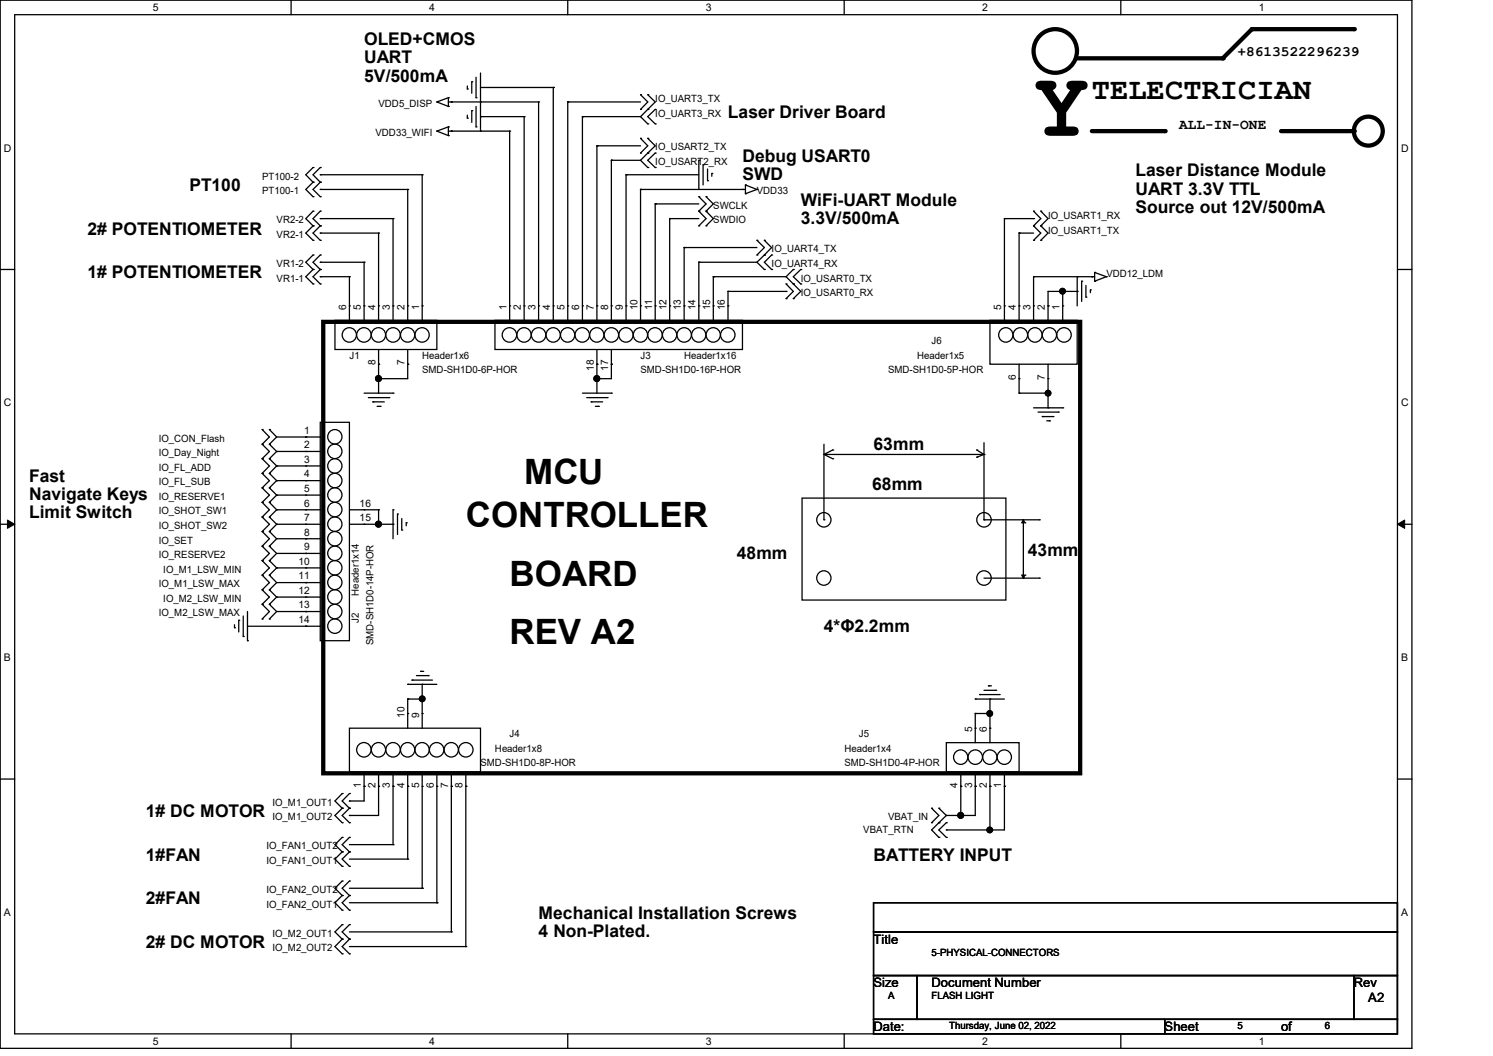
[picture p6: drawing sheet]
<svg xmlns="http://www.w3.org/2000/svg" width="297mm" height="210mm" viewBox="0 0 297 210" stroke-linecap="round" stroke-linejoin="round" font-family="sans-serif">
<path d="M0 0h280.9v208.5h-280.9zM2.9 2.9h275.1v202.7h-275.1z" fill="none" stroke="#000" stroke-width=".25"/>
<g fill="#fff">
<path d="M30.4 .3h1.1v2.4h-1.1z"/>
<path d="M30.4 205.9h1.1v2.3h-1.1z"/>
</g>
<path d="M57.9 0v2.9M57.9 205.6v2.9" fill="none" stroke="#000" stroke-width=".25"/>
<g fill="#fff">
<path d="M85.4 .3h1.1v2.4h-1.1z"/>
<path d="M85.4 205.9h1.1v2.3h-1.1z"/>
</g>
<path d="M112.9 0v2.9M112.9 205.6v2.9" fill="none" stroke="#000" stroke-width=".25"/>
<g fill="#fff">
<path d="M140.4 .3h1.2v2.4h-1.2z"/>
<path d="M140.4 205.9h1.2v2.3h-1.2z"/>
</g>
<path d="M167.9 0v2.9M167.9 205.6v2.9" fill="none" stroke="#000" stroke-width=".25"/>
<g fill="#fff">
<path d="M195.4 .3h1.2v2.4h-1.2z"/>
<path d="M195.4 205.9h1.2v2.3h-1.2z"/>
</g>
<path d="M223 0v2.9M223 205.6v2.9" fill="none" stroke="#000" stroke-width=".25"/>
<g fill="#fff">
<path d="M250.4 .3h1.2v2.4h-1.2z"/>
<path d="M250.4 205.9h1.2v2.3h-1.2z"/>
<path d="M.8 28.2h1.4v2.4h-1.4z"/>
<path d="M278.7 28.2h1.5v2.4h-1.5z"/>
<path d="M.8 78.9h1.4v2.3h-1.4z"/>
<path d="M278.7 78.9h1.5v2.3h-1.5z"/>
</g>
<path d="M0 53.6h2.9M278 53.6h2.9" fill="none" stroke="#000" stroke-width=".25"/>
<g fill="#fff">
<path d="M.8 129.6h1.3v2.3h-1.3z"/>
<path d="M278.7 129.6h1.4v2.3h-1.4z"/>
</g>
<path d="M0 104.3h2.9M278 104.3h2.9" fill="none" stroke="#000" stroke-width=".25"/>
<path d="M1.5 103.4l1.4 .9-1.4 .8zM278 104.3l1.4-.9v1.7z" fill="#000" stroke="#000" stroke-width=".2"/>
<g fill="#fff">
<path d="M.8 180.3h1.3v2.3h-1.3z"/>
<path d="M278.7 180.3h1.4v2.3h-1.4z"/>
</g>
<g fill="none" stroke="#000" stroke-width=".25">
<path d="M89.2 19.4h.1M89.2 19.4v1.8M89.2 19.4l-2.3 .9M93 17.7h.1M93 17.1v.6M93.9 16.3h.1M93.9 16.3v2.2M94.7 19.4h.1M94.7 15.4v4M95.6 14.5v11.6M95.6 17.4h14.5M110.1 17.4h.1"/>
<path d="M110.1 17.4v46.3M127.4 18.8h.1M127.4 18.8l1.5 1.5-1.5 1.5M128.9 18.8h.1M128.9 18.8l1.4 1.5-2.9 2.9M62.3 36.2h.1M62.3 39.1h.1M62.3 33.3h.1M62.3 36.2l-1.5 1.5 1.5 1.4M62.3 33.3l-1.5 1.5 1.5 1.4M63.7 36.2h.1M63.7 39.1h.1"/>
<path d="M63.7 33.3h.1M63.7 37.7h.1M63.7 34.8h.1M63.7 37.7h17.4M63.7 36.2l-1.4 1.5 1.4 1.4M63.7 33.3l-1.4 1.5 1.4 1.4M63.7 34.8h20.3M81.1 37.7h.1M81.1 37.7v26M84 34.8h.1M84 34.8v28.9M86.9 20.3h.1"/>
<path d="M86.9 26.1h.1M86.9 20.3l2.3 .9M86.9 26.1l2.3 .9M89.2 21.2h.1M89.2 27h.1M89.2 25.2h.1M89.2 25.2v1.8M89.2 20.3h17.9M89.2 26.1h12.2M89.2 25.2l-2.3 .9M89.8 20.3h.1M89.8 26.1h.1"/>
<path d="M93 23.5h.1M93 22.9v.6M93.9 22h.1M93.9 22v2.3M94.7 25.2h.1M94.7 21.2v4M95.6 26.1h.1M95.6 20.3h.1M95.6 23.2h.1M95.6 23.2h8.7M101.4 26.1h.1M101.4 26.1v37.6"/>
<path d="M104.3 23.2h.1M104.3 23.2v40.5M107.1 20.3h.1M107.1 20.3v43.4M112.9 20.3h.1M112.9 20.3h14.5M112.9 20.3v43.4M115.9 23.2h.1M115.9 23.2v40.5M115.9 23.2h11.5M118.7 29h.1M118.7 29v34.7"/>
<path d="M118.7 29h8.7M121.6 31.9h.1M121.6 31.9v31.8M121.6 31.9h5.8M124.5 34.8h.1M124.5 34.8v28.9M124.5 34.8h14.5M127.4 21.8h.1M127.4 30.4h.1M127.4 27.5h.1M127.4 37.7h.1M127.4 37.7h20.9"/>
<path d="M127.4 23.2l1.5 1.4M127.4 27.5l1.5 1.5-1.5 1.4M127.4 31.9l1.5 1.4M127.4 37.7v26M128.9 21.8h.1M128.9 24.6h.1M128.9 30.4h.1M128.9 27.5h.1M128.9 33.3h.1M128.9 27.5l1.4 1.5-1.4 1.4M128.9 30.4l-1.5 1.5M130.3 24.6h.1"/>
<path d="M130.3 21.8h.1M130.3 33.3h.1M130.3 30.4h.1M130.3 21.8l-1.4 1.4 1.4 1.4M130.3 30.4l-1.4 1.5 1.4 1.4M139 31.9h.1M139 39.1h.1M139 31.9v5.8M139 39.1l1.5 1.5-1.5 1.4M139.9 32.8h.1M139.9 32.8v4M140.5 39.1h.1"/>
<path d="M140.5 39.1l1.4 1.5-1.4 1.4M140.8 35.9h.1M140.8 33.6v2.3M141.6 34.5h.1M141.6 34.5v.6M147.7 37.7h.1M148.3 36.8h.1M148.3 38.5h.1M148.3 36.8v1.7M148.3 36.8l2.3 .9M150.6 37.7h.1M150.6 37.7l-2.3 .8"/>
<path d="M62.3 53.6h.1M62.3 56.5h.1M62.3 50.7h.1M62.3 44.9h.1M62.3 47.8h.1M62.3 42h.1M62.3 53.6l-1.5 1.4 1.5 1.5M62.3 50.7l-1.5 1.5 1.5 1.4M62.3 44.9l-1.5 1.5 1.5 1.4M62.3 42l-1.5 1.5 1.5 1.4M63.7 53.6h.1M63.7 56.5h.1"/>
<path d="M63.7 50.7h.1M63.7 44.9h.1M63.7 47.8h.1M63.7 42h.1M63.7 55h.1M63.7 52.2h.1M63.7 46.4h.1M63.7 43.5h.1M63.7 55h5.8M63.7 53.6l-1.4 1.4 1.4 1.5M63.7 50.7l-1.4 1.5 1.4 1.4M63.7 44.9l-1.4 1.5 1.4 1.4"/>
<path d="M63.7 42l-1.4 1.5 1.4 1.4M63.7 52.2h8.7M63.7 46.4h11.6M63.7 43.5h14.5M69.5 55h.1M69.5 55v8.7M72.4 52.2h.1M72.4 52.2v11.5M75.3 46.4h.1M75.3 46.4v17.3M78.2 43.5h.1M78.2 43.5v20.2"/>
<path d="M130.3 40.6h.1M130.3 40.6v23.1M130.3 40.6h8.7M133.2 43.5h.1M133.2 43.5v20.2M133.2 43.5h5.8M136.1 49.2h.1M136.1 49.2v14.5M136.1 49.2h14.5M139 44.9h.1M139 42h.1M139 52.2h.1"/>
<path d="M139 52.2v11.5M139 42l1.5 1.5-1.5 1.4M139 52.2h11.6M140.5 44.9h.1M140.5 42h.1M140.5 42l1.4 1.5-1.4 1.4M141.9 55h.1M141.9 55h14.5M141.9 55v8.7M144.8 58h.1M144.8 58v5.7M144.8 58h11.6"/>
<path d="M150.6 50.7h.1M150.6 47.8h.1M150.6 52.2l1.5 1.4M150.6 47.8l1.5 1.4-1.5 1.5M152.1 50.7h.1M152.1 53.6h.1M152.1 47.8h.1M152.1 50.7l-1.5 1.5M152.1 47.8l1.4 1.4-1.4 1.5M153.5 53.6h.1M153.5 50.7h.1M153.5 50.7l-1.4 1.5 1.4 1.4"/>
<path d="M156.4 59.4h.1M156.4 56.5h.1M156.4 58h.1M156.4 55l2.9 3-1.5 1.4M156.4 56.5l1.4 1.5-1.4 1.4M157.8 53.6h.1M157.8 56.5h.1M157.8 59.4h.1M157.8 53.6l-1.4 1.4M159.3 56.5h.1M159.3 53.6h.1M159.3 53.6l-1.5 1.4 1.5 1.5"/>
<path d="M199.8 43.5h.1M199.8 43.5v20.2M199.8 43.5h5.8M202.7 46.4h.1M202.7 46.4v17.3M202.7 46.4h2.9M205.6 44.9h.1M205.6 42h.1M205.6 47.8h.1M205.6 43.5h.1M205.6 55h.1M205.6 55h12.2"/>
<path d="M205.6 42l1.5 1.5-1.5 1.4M205.6 44.9l1.5 1.5-1.5 1.4M205.6 55v8.7M207.1 44.9h.1M207.1 42h.1M207.1 47.8h.1M207.1 42l1.4 1.5-1.4 1.4M207.1 44.9l1.4 1.5-1.4 1.4M211.4 58h.1M211.4 58v5.7M214.3 55h.1M214.3 58h.1"/>
<path d="M214.3 55v5.8M214.3 58h-5.8v5.7M215.2 55.9h.1M215.2 55.9v4M216 59.1h.1M216 56.8v2.3M216.9 57.7h.1M216.9 57.7v.5M217.2 55h.1M217.8 54.2h.1M217.8 55.9h.1M217.8 54.2v1.7"/>
<path d="M217.8 54.2l2.3 .8M220.1 55h.1M220.1 55l-2.3 .9M66.6 63.7h20.3v5.8h-20.3zM69.5 60.8h.1M72.4 60.8h.1M72.4 78.2h5.8M73.3 79.1h4M74.2 79.9h.1M74.2 79.9h2.3M75.3 60.8h.1M75.3 72.4h.1"/>
<path d="M75.3 75.3h.1M75.3 69.5v8.7M77.3 79.1h.1M78.2 78.2h.1M78.2 60.8h.1M81.1 60.8h.1M81.1 72.4h.1M81.1 69.5v5.8h-5.8M84 60.8h.1M98.5 63.7h49.2v5.8h-49.2zM101.4 60.8h.1M104.3 60.8h.1"/>
<path d="M107.1 60.8h.1M110.1 60.8h.1M112.9 60.8h.1M115.9 60.8h.1M115.9 78.2h5.7M116.7 79.1h4.1M117.6 79.9h.1M117.6 79.9h2.3M118.7 60.8h.1M118.7 72.4h.1M118.7 75.3h.1M118.7 69.5v8.7"/>
<path d="M120.8 79.1h.1M121.6 78.2h.1M121.6 60.8h.1M121.6 72.4h.1M121.6 69.5v5.8h-2.9M124.5 60.8h.1M127.4 60.8h.1M130.3 60.8h.1M133.2 60.8h.1M136.1 60.8h.1M139 60.8h.1M141.9 60.8h.1"/>
<path d="M144.8 60.8h.1M196.9 63.7h17.4v8.7h-17.4zM199.8 60.8h.1M202.7 60.8h.1M202.7 75.3h.1M202.7 78.2h.1M202.7 78.2h5.8M202.7 72.4v5.8M205.6 60.8h.1M208.5 60.8h.1M208.5 75.3h.1M208.5 78.2h.1"/>
<path d="M208.5 72.4v8.7M211.4 60.8h.1M52.2 88.3h.1M52.2 91.2h.1M52.2 85.4h.1M52.2 94.1h.1M52.2 99.9h.1M52.2 97h.1M52.2 88.3l1.4 1.5-1.4 1.4M52.2 85.4l1.4 1.5-1.4 1.4M52.2 91.2l1.4 1.5-1.4 1.4M52.2 99.9l1.4 1.5-1.4 1.4"/>
<path d="M52.2 94.1l1.4 1.5-1.4 1.4M52.2 97l1.4 1.5-1.4 1.4M53.6 91.2h.1M53.6 88.3h.1M53.6 85.4h.1M53.6 94.1h.1M53.6 99.9h.1M53.6 97h.1M53.6 88.3l1.4 1.5M53.6 85.4l1.4 1.5M53.6 91.2l1.4 1.5M53.6 99.9l1.4 1.5"/>
<path d="M53.6 94.1l1.4 1.5M53.6 97l1.4 1.5M55 98.5h.1M55 95.6h.1M55 89.8h.1M55 92.7h.1M55 89.8l-1.4 1.4M55 86.9l-1.4 1.4M55 92.7l-1.4 1.4M55 95.6l-1.4 1.4M55 98.5l-1.4 1.4M55 86.9h8.7"/>
<path d="M55 89.8h8.7M55 92.7h8.7M55 95.6h8.7M55 98.5h8.7M60.8 86.9h.1M60.8 89.8h.1M60.8 92.7h.1M60.8 95.6h.1M60.8 98.5h.1M63.7 84h5.8v43.4h-5.8zM75 80.8h.6M75.6 80.8h.1"/>
<path d="M118.4 80.8h.6M119 80.8h.1M159.6 99.1h40.5v20.2h-40.5zM163.9 88.3v15.1M163.9 90.4h31.8M163.9 90.4l1.8 .8M165.7 89.5h.1M165.7 91.2h.1M165.7 89.5l-1.8 .9M194.3 89.5h.1M194.3 90.9h.1M194.3 89.5l1.4 .9"/>
<path d="M195.7 90.4h.1M195.7 88.1v15.3M195.7 90.4l-1.4 .5M205.6 81.1h5.8M206.5 82h4M207.3 82.8h.1M207.3 82.8h2.4M208.2 83.7h.6M208.5 81.1h.1M208.8 83.7h.1M210.5 82h.1M211.4 81.1h.1"/>
<path d="M52.2 102.8h.1M52.2 105.7h.1M52.2 108.6h.1M52.2 111.5h.1M52.2 114.4h.1M52.2 117.3h.1M52.2 102.8l1.4 1.5-1.4 1.4M52.2 105.7l1.4 1.4-1.4 1.5M52.2 108.6l1.4 1.5-1.4 1.4M52.2 111.5l1.4 1.4-1.4 1.5M52.2 114.4l1.4 1.5-1.4 1.4M52.2 117.3l1.4 1.4-1.4 1.5"/>
<path d="M53.6 102.8h.1M53.6 105.7h.1M53.6 108.6h.1M53.6 111.5h.1M53.6 114.4h.1M53.6 117.3h.1M53.6 102.8l1.4 1.5M53.6 105.7l1.4 1.4M53.6 108.6l1.4 1.5M53.6 111.5l1.4 1.4M53.6 114.4l1.4 1.5M53.6 117.3l1.4 1.4"/>
<path d="M55 104.3h.1M55 101.4h.1M55 118.7h.1M55 112.9h.1M55 104.3l-1.4 1.4M55 101.4l-1.4 1.4M55 107.1l-1.4 1.5M55 110.1l-1.4 1.4M55 112.9l-1.4 1.5M55 115.9l-1.4 1.4M55 118.7l-1.4 1.5M55 101.4h8.7"/>
<path d="M55 104.3h8.7M55 107.1h8.7M55 110.1h8.7M55 112.9h8.7M55 115.9h8.7M55 118.7h8.7M60.8 101.4h.1M60.8 104.3h.1M60.8 107.1h.1M60.8 110.1h.1M60.8 112.9h.1M60.8 115.9h.1"/>
<path d="M60.8 118.7h.1M69.5 101.4h5.8M69.5 104.3h8.7M72.4 101.4h.1M72.4 104.3h.1M75.3 104.3h.1M75.3 101.4h.1M75.3 101.4v2.9M78.2 101.4h.1M78.2 104.3h.1M78.2 101.4v5.7M79.1 102.2h.1"/>
<path d="M79.1 102.2v4.1M79.9 105.4h.1M79.9 103.1v2.3M80.8 104h.1M80.8 104v.6M163.9 103.4h.1M195.7 103.4h.1M195.7 103.4h11.1M195.7 115h11.1M203.3 104h.1M203.3 114.4h.1M203.3 114.4l.3 .6"/>
<path d="M203.6 115h.1M203.6 103.4v11.6M203.6 103.4l-.3 .6M203.6 103.4l.3 .6M203.9 104h.1M203.9 114.4h.1M203.9 114.4l-.3 .6M206.8 103.4h.1M206.8 115h.1M46.7 124.8h.1M46.7 124.2v.6M47.5 123.4h.1"/>
<path d="M47.5 123.4v2.3M48.4 126.6h.1M48.4 122.5v4.1M49.2 127.4h.1M49.2 121.6v5.8M49.2 124.5h14.5M52.2 120.2h.1M52.2 123.1h.1M52.2 120.2l1.4 1.4-1.4 1.5M53.6 120.2h.1M53.6 123.1h.1M53.6 120.2l1.4 1.4"/>
<path d="M55 121.6l-1.4 1.5M55 121.6h8.7M60.8 121.6h.1M60.8 124.5h.1M81.1 136.1h.1M81.1 139h.1M81.1 139h2.9M81.1 136.1h5.8M81.1 139v5.8M82 135.3h.1M82 135.3h4M82.8 134.4h2.4"/>
<path d="M83.7 133.5h.1M83.7 133.5h.6M84 136.1h.1M84 139h.1M84 136.1v8.7M85.2 134.4h.1M194 139h.1M194 139h5.8M194.9 138.1h.1M194.9 138.1h4.1M195.7 137.3h2.4M196.6 136.4h.1"/>
<path d="M196.6 136.4h.6M196.9 139h.1M196.9 139v8.7M198.1 137.3h.1M0 154.9h2.9M68.1 157.8h.1M68.1 157.8l-1.5 1.5 1.5 1.4M69.5 144.8h26.1v8.7h-26.1zM69.5 157.8h.1M69.5 159.3h.1M69.5 157.8l-1.4 1.5 1.4 1.4M72.4 156.4h.1"/>
<path d="M72.4 153.5v5.8h-2.9M75.3 156.4h.1M75.3 153.5v8.7h-5.8M78.2 156.4h.1M78.2 153.5v14.5M81.1 156.4h.1M81.1 141.9h.1M81.1 153.5v17.4M84 156.4h.1M84 141.9h.1M84 153.5v23.2M86.9 156.4h.1"/>
<path d="M86.9 153.5v26M89.8 156.4h.1M89.8 153.5v31.8M92.7 156.4h.1M92.7 153.5v34.8M188.3 147.7h14.4v5.8h-14.4zM191.1 156.4h.1M191.1 153.5v8.7M194 156.4h.1M194 144.8h.1M194 141.9h.1M194 141.9v5.8"/>
<path d="M194 153.5v8.7h-5.7M194 141.9h2.9M196.9 156.4h.1M196.9 144.8h.1M196.9 141.9h.1M196.9 153.5v11.6M199.8 156.4h.1M199.8 153.5v11.6h-11.5M278 154.9h2.9M68.1 160.7h.1M68.1 163.6h.1M68.1 166.5h.1"/>
<path d="M68.1 169.4h.1M68.1 172.3h.1M68.1 175.2h.1M68.1 178.1h.1M68.1 160.7l-1.5 1.5 1.5 1.4M68.1 166.5l-1.5 1.5 1.5 1.4M68.1 169.4l-1.5 1.5 1.5 1.4M68.1 175.2l-1.5 1.5 1.5 1.4M68.1 178.1l-1.5 1.4 1.5 1.5M69.5 160.7h.1M69.5 163.6h.1M69.5 166.5h.1"/>
<path d="M69.5 169.4h.1M69.5 172.3h.1M69.5 175.2h.1M69.5 178.1h.1M69.5 162.2h.1M69.5 160.7l-1.4 1.5 1.4 1.4M69.5 166.5l-1.4 1.5 1.4 1.4M69.5 169.4l-1.4 1.5 1.4 1.4M69.5 175.2l-1.4 1.5 1.4 1.4M69.5 178.1l-1.4 1.4 1.4 1.5M69.5 168h8.7M69.5 170.9h11.6"/>
<path d="M69.5 176.7h14.5M69.5 179.5h17.4M78.2 168h.1M81.1 170.9h.1M84 176.7h.1M86.9 179.5h.1M173.8 179.5h104.2v5.8h-104.2zM185.3 160.7h.1M185.3 163.6h.1M185.3 160.7l1.5 1.5-1.5 1.4M186.8 163.6h.1M186.8 166.5h.1"/>
<path d="M186.8 160.7h.1M186.8 163.6l-1.5 1.5 1.5 1.4M186.8 160.7l1.5 1.5M188.3 163.6h.1M188.3 166.5h.1M188.3 165.1h.1M188.3 162.2h.1M188.3 163.6l-1.5 1.5 1.5 1.4M188.3 162.2l-1.5 1.4M191.1 162.2h.1M196.9 165.1h.1M68.1 186.8h.1"/>
<path d="M68.1 189.7h.1M68.1 183.9h.1M68.1 181h.1M68.1 186.8l-1.5 1.5 1.5 1.4M68.1 183.9l-1.5 1.4 1.5 1.5M69.5 186.8h.1M69.5 189.7h.1M69.5 183.9h.1M69.5 181h.1M69.5 183.9l-1.4 1.4 1.4 1.5M69.5 186.8l-1.4 1.5 1.4 1.4M69.5 185.3h20.3"/>
<path d="M69.5 188.3h23.2M89.8 185.3h.1M92.7 188.3h.1M173.8 185.3h104.2v8.7h-104.2zM173.8 194h8.7v8.7h-8.7zM182.5 194h86.8v8.7h-86.8zM269.3 194h8.7v8.7h-8.7zM173.8 202.7h57.9v2.9h-57.9zM231.7 202.7h46.3v2.9h-46.3z"/>
<circle cx="69.5" cy="66.6" r="1.43"/>
<circle cx="72.4" cy="66.6" r="1.44"/>
<circle cx="75.3" cy="66.6" r="1.43"/>
<circle cx="78.2" cy="66.6" r="1.44"/>
<circle cx="81.1" cy="66.6" r="1.43"/>
<circle cx="84" cy="66.6" r="1.43"/>
<circle cx="101.3" cy="66.6" r="1.44"/>
<circle cx="104.2" cy="66.6" r="1.43"/>
<circle cx="107.1" cy="66.6" r="1.44"/>
<circle cx="110" cy="66.6" r="1.43"/>
<circle cx="112.9" cy="66.6" r="1.43"/>
<circle cx="115.8" cy="66.6" r="1.44"/>
<circle cx="118.7" cy="66.6" r="1.43"/>
<circle cx="121.6" cy="66.6" r="1.44"/>
<circle cx="124.5" cy="66.6" r="1.43"/>
<circle cx="127.4" cy="66.6" r="1.43"/>
<circle cx="130.3" cy="66.6" r="1.44"/>
<circle cx="133.2" cy="66.6" r="1.43"/>
<circle cx="136.1" cy="66.6" r="1.44"/>
<circle cx="139" cy="66.6" r="1.43"/>
<circle cx="141.9" cy="66.6" r="1.43"/>
<circle cx="144.8" cy="66.6" r="1.44"/>
<circle cx="200.1" cy="66.6" r="1.43"/>
<circle cx="203" cy="66.6" r="1.44"/>
<circle cx="205.9" cy="66.6" r="1.43"/>
<circle cx="208.8" cy="66.6" r="1.43"/>
<circle cx="211.7" cy="66.6" r="1.44"/>
<circle cx="66.6" cy="98.4" r="1.43"/>
<circle cx="66.6" cy="86.9" r="1.43"/>
<circle cx="66.6" cy="92.7" r="1.43"/>
<circle cx="66.6" cy="89.8" r="1.43"/>
<circle cx="66.6" cy="95.6" r="1.43"/>
<circle cx="66.6" cy="107.1" r="1.43"/>
<circle cx="66.6" cy="115.8" r="1.43"/>
<circle cx="66.6" cy="118.7" r="1.43"/>
<circle cx="66.6" cy="110" r="1.43"/>
<circle cx="66.6" cy="101.3" r="1.43"/>
<circle cx="66.6" cy="112.9" r="1.43"/>
<circle cx="66.6" cy="104.2" r="1.43"/>
<circle cx="163.9" cy="115" r="1.43"/>
<circle cx="163.9" cy="103.4" r="1.43"/>
<circle cx="195.7" cy="115" r="1.44"/>
<circle cx="195.7" cy="103.4" r="1.44"/>
<circle cx="66.6" cy="121.6" r="1.43"/>
<circle cx="66.6" cy="124.5" r="1.43"/>
<circle cx="72.4" cy="149.1" r="1.44"/>
<circle cx="75.3" cy="149.1" r="1.43"/>
<circle cx="78.2" cy="149.1" r="1.44"/>
<circle cx="81.1" cy="149.1" r="1.43"/>
<circle cx="84" cy="149.1" r="1.43"/>
<circle cx="86.9" cy="149.1" r="1.44"/>
<circle cx="89.8" cy="149.1" r="1.43"/>
<circle cx="92.7" cy="149.1" r="1.44"/>
<circle cx="191.1" cy="150.6" r="1.43"/>
<circle cx="194" cy="150.6" r="1.44"/>
<circle cx="196.9" cy="150.6" r="1.43"/>
<circle cx="199.8" cy="150.6" r="1.43"/>
</g>
<g fill="none" stroke="#000" stroke-width=".85">
<path d="M269.3 5.8h-20.3l-5.8 5.8h-28.9M217.2 26.1h14.5M254.8 26.1h14.5M64.3 64h150.6v89.8h-150.6z"/>
<circle cx="209.9" cy="10.1" r="4.3"/>
<circle cx="272.2" cy="26.1" r="2.88"/>
</g>
<g fill="#000">
<circle cx="243.2" cy="11.6" r=".42"/>
<circle cx="249" cy="5.8" r=".42"/>
<circle cx="269.3" cy="5.8" r=".42"/>
<circle cx="231.7" cy="26.1" r=".42"/>
<circle cx="269.3" cy="26.1" r=".42"/>
</g>
<g fill="#000" stroke="#000" stroke-width=".25">
<circle cx="211.4" cy="57.9" r=".55"/>
<circle cx="75.3" cy="75.3" r=".57"/>
<circle cx="118.7" cy="75.3" r=".57"/>
<circle cx="208.5" cy="78.2" r=".55"/>
<circle cx="75.3" cy="104.2" r=".57"/>
<circle cx="84" cy="139" r=".55"/>
<circle cx="196.9" cy="141.9" r=".55"/>
<circle cx="191.1" cy="162.2" r=".57"/>
<circle cx="196.9" cy="165.1" r=".55"/>
</g>
<text font-size="18.5" x="205.6" y="27">Y</text>
<g font-size="6.9">
<text x="104.3" y="96.2">MCU</text>
<text x="92.7" y="104.9">CONTROLLER</text>
<text x="101.4" y="116.5">BOARD</text>
<text x="101.4" y="128.1">REV A2</text>
</g>
<text font-size="6.1" x="217.2" y="19.6">TELECTRICIAN</text>
<g font-size="3.5">
<text x="72.4" y="9">OLED+CMOS</text>
<text x="72.4" y="12.6">UART</text>
<text x="72.4" y="16.2">5V/500mA</text>
<text x="144.8" y="23.5">Laser Driver Board</text>
<text x="147.7" y="32.2">Debug USART0</text>
<text x="147.7" y="35.8">SWD</text>
<text x="225.9" y="35.1">Laser Distance Module</text>
<text x="37.7" y="38">PT100</text>
<text x="159.3" y="40.9">WiFi-UART Module</text>
<text x="225.9" y="38.7">UART 3.3V TTL</text>
<text x="17.4" y="46.7">2# POTENTIOMETER</text>
<text x="159.3" y="44.5">3.3V/500mA</text>
<text x="225.9" y="42.3">Source out 12V/500mA</text>
<text x="17.4" y="55.4">1# POTENTIOMETER</text>
<text x="173.8" y="89.5">63mm</text>
<text x="5.8" y="95.9">Fast</text>
<text x="5.8" y="99.5">Navigate Keys</text>
<text x="173.5" y="97.4">68mm</text>
<text x="5.8" y="103.1">Limit Switch</text>
<text x="146.6" y="111.3">48mm</text>
<text x="204.5" y="110.7">43mm</text>
<text x="163.9" y="125.7">4*Φ2.2mm</text>
<text x="29" y="162.5">1# DC MOTOR</text>
<text x="29" y="171.2">1#FAN</text>
<text x="173.8" y="171.2">BATTERY INPUT</text>
<text x="29" y="179.9">2#FAN</text>
<text x="107.1" y="182.8">Mechanical Installation Screws</text>
<text x="29" y="188.6">2# DC MOTOR</text>
<text x="107.1" y="186.4">4 Non-Plated.</text>
</g>
<g font-size="2.9">
<text x="246.2" y="11.1">+8613522296239</text>
<text x="234.6" y="25.6">ALL-IN-ONE</text>
</g>
<g font-size="2.6">
<text x="173.8" y="187.7">Title</text>
<text x="173.8" y="196.3">Size</text>
<text x="185.3" y="196.3">Document Number</text>
<text x="269.3" y="196.3">Rev</text>
<text x="272.2" y="199.3">A2</text>
<text x="173.8" y="205.1">Date:</text>
<text x="231.7" y="205.1">Sheet</text>
<text x="254.8" y="205.1">of</text>
</g>
<g font-size="2.1">
<text x="30.4" y="2.2">5</text>
<text x="85.4" y="2.2">4</text>
<text x="140.4" y="2.2">3</text>
<text x="195.4" y="2.2">2</text>
<text x="250.4" y="2.2">1</text>
<text x=".8" y="30.1">D</text>
<text x="278.7" y="30.1">D</text>
<text x=".8" y="80.8">C</text>
<text x="278.7" y="80.8">C</text>
<text x=".8" y="131.5">B</text>
<text x="278.7" y="131.5">B</text>
<text x=".8" y="182.2">A</text>
<text x="278.7" y="182.2">A</text>
<text x="30.4" y="207.8">5</text>
<text x="85.4" y="207.8">4</text>
<text x="140.4" y="207.8">3</text>
<text x="195.4" y="207.8">2</text>
<text x="250.4" y="207.8">1</text>
</g>
<g font-size="2">
<text x="75.3" y="21.3">VDD5_DISP</text>
<text x="130.3" y="20.4">IO_UART3_TX</text>
<text x="130.3" y="23.3">IO_UART3_RX</text>
<text x="74.7" y="27.1">VDD33_WIFI</text>
<text x="130.3" y="29.9">IO_USART2_TX</text>
<text x="52.2" y="35.7">PT100-2</text>
<text x="130.3" y="32.8">IO_USART2_RX</text>
<text x="52.2" y="38.6">PT100-1</text>
<text x="141.9" y="41.5">SWCLK</text>
<text x="150.6" y="38.6">VDD33</text>
<text x="55" y="47.3">VR2-1</text>
<text x="55" y="44.4">VR2-2</text>
<text x="141.9" y="44.4">SWDIO</text>
<text x="208.5" y="43.6">IO_USART1_RX</text>
<text x="208.5" y="46.4">IO_USART1_TX</text>
<text x="55" y="53.1">VR1-2</text>
<text x="153.5" y="53.1">IO_UART4_RX</text>
<text x="153.5" y="50.2">IO_UART4_TX</text>
<text x="55" y="56">VR1-1</text>
<text x="159.3" y="56">IO_USART0_TX</text>
<text x="159.3" y="58.9">IO_USART0_RX</text>
<text x="220.1" y="55.1">VDD12_LDM</text>
<text x="68.9" y="61.7" transform="rotate(-90 68.9 61.7)">6</text>
<text x="71.8" y="61.7" transform="rotate(-90 71.8 61.7)">5</text>
<text x="74.7" y="61.7" transform="rotate(-90 74.7 61.7)">4</text>
<text x="77.6" y="61.7" transform="rotate(-90 77.6 61.7)">3</text>
<text x="80.5" y="61.7" transform="rotate(-90 80.5 61.7)">2</text>
<text x="83.4" y="61.7" transform="rotate(-90 83.4 61.7)">1</text>
<text x="100.8" y="61.7" transform="rotate(-90 100.8 61.7)">1</text>
<text x="103.6" y="61.7" transform="rotate(-90 103.6 61.7)">2</text>
<text x="106.5" y="61.7" transform="rotate(-90 106.5 61.7)">3</text>
<text x="109.4" y="61.7" transform="rotate(-90 109.4 61.7)">4</text>
<text x="112.3" y="61.7" transform="rotate(-90 112.3 61.7)">5</text>
<text x="115.2" y="61.7" transform="rotate(-90 115.2 61.7)">6</text>
<text x="118.1" y="61.7" transform="rotate(-90 118.1 61.7)">7</text>
<text x="121" y="61.7" transform="rotate(-90 121 61.7)">8</text>
<text x="123.9" y="61.7" transform="rotate(-90 123.9 61.7)">9</text>
<text x="126.8" y="61.7" transform="rotate(-90 126.8 61.7)">10</text>
<text x="129.7" y="61.7" transform="rotate(-90 129.7 61.7)">11</text>
<text x="132.6" y="61.7" transform="rotate(-90 132.6 61.7)">12</text>
<text x="135.5" y="61.7" transform="rotate(-90 135.5 61.7)">13</text>
<text x="138.4" y="61.7" transform="rotate(-90 138.4 61.7)">14</text>
<text x="141.3" y="61.7" transform="rotate(-90 141.3 61.7)">15</text>
<text x="144.2" y="61.7" transform="rotate(-90 144.2 61.7)">16</text>
<text x="199.2" y="61.7" transform="rotate(-90 199.2 61.7)">5</text>
<text x="202.1" y="61.7" transform="rotate(-90 202.1 61.7)">4</text>
<text x="205" y="61.7" transform="rotate(-90 205 61.7)">3</text>
<text x="207.9" y="61.7" transform="rotate(-90 207.9 61.7)">2</text>
<text x="210.8" y="61.7" transform="rotate(-90 210.8 61.7)">1</text>
<text x="69.5" y="71.3">J1</text>
<text x="84" y="71.3">Header1x6</text>
<text x="127.4" y="71.3">J3</text>
<text x="136.1" y="71.3">Header1x16</text>
<text x="182.5" y="71.3">Header1x5</text>
<text x="185.3" y="68.5">J6</text>
<text x="74.7" y="72.6" transform="rotate(-90 74.7 72.6)">8</text>
<text x="80.5" y="72.6" transform="rotate(-90 80.5 72.6)">7</text>
<text x="84" y="74.3">SMD-SH1D0-6P-HOR</text>
<text x="118.1" y="73.7" transform="rotate(-90 118.1 73.7)">18</text>
<text x="121" y="73.7" transform="rotate(-90 121 73.7)">17</text>
<text x="127.4" y="74.3">SMD-SH1D0-16P-HOR</text>
<text x="176.7" y="74.3">SMD-SH1D0-5P-HOR</text>
<text x="202.1" y="75.6" transform="rotate(-90 202.1 75.6)">6</text>
<text x="207.9" y="75.6" transform="rotate(-90 207.9 75.6)">7</text>
<text x="31.6" y="87.8">IO_CON_Flash</text>
<text x="60.5" y="86.3">1</text>
<text x="60.5" y="89.2">2</text>
<text x="31.6" y="90.7">IO_Day_Night</text>
<text x="31.6" y="93.6">IO_FL_ADD</text>
<text x="60.5" y="92">3</text>
<text x="60.5" y="95">4</text>
<text x="31.6" y="96.5">IO_FL_SUB</text>
<text x="31.6" y="99.4">IO_RESERVE1</text>
<text x="60.5" y="97.8">5</text>
<text x="60.5" y="100.8">6</text>
<text x="71.5" y="100.8">16</text>
<text x="31.6" y="102.3">IO_SHOT_SW1</text>
<text x="31.6" y="105.2">IO_SHOT_SW2</text>
<text x="60.5" y="103.6">7</text>
<text x="60.5" y="106.5">8</text>
<text x="71.5" y="103.6">15</text>
<text x="31.6" y="108.1">IO_SET</text>
<text x="31.6" y="111">IO_RESERVE2</text>
<text x="32.5" y="113.9">IO_M1_LSW_MIN</text>
<text x="59.4" y="112.3">10</text>
<text x="60.5" y="109.4">9</text>
<text x="31.6" y="116.8">IO_M1_LSW_MAX</text>
<text x="32.5" y="119.7">IO_M2_LSW_MIN</text>
<text x="59.4" y="115.2">11</text>
<text x="59.4" y="118.1">12</text>
<text x="71.4" y="118.4" transform="rotate(-90 71.4 118.4)">Header1x14</text>
<text x="31.6" y="122.6">IO_M2_LSW_MAX</text>
<text x="59.4" y="121">13</text>
<text x="59.4" y="123.9">14</text>
<text x="71.4" y="124" transform="rotate(-90 71.4 124)">J2</text>
<text x="74.3" y="128.3" transform="rotate(-90 74.3 128.3)">SMD-SH1D0-14P-HOR</text>
<text x="80.5" y="142.8" transform="rotate(-90 80.5 142.8)">10</text>
<text x="83.4" y="142.8" transform="rotate(-90 83.4 142.8)">9</text>
<text x="98.5" y="149.5">Header1x8</text>
<text x="101.4" y="146.6">J4</text>
<text x="168" y="149.5">Header1x4</text>
<text x="170.9" y="146.6">J5</text>
<text x="193.4" y="145.7" transform="rotate(-90 193.4 145.7)">5</text>
<text x="196.3" y="145.7" transform="rotate(-90 196.3 145.7)">6</text>
<text x="95.6" y="152.4">SMD-SH1D0-8P-HOR</text>
<text x="168" y="152.4">SMD-SH1D0-4P-HOR</text>
<text x="54.2" y="160.2">IO_M1_OUT1</text>
<text x="71.8" y="156.6" transform="rotate(-90 71.8 156.6)">1</text>
<text x="74.7" y="156.6" transform="rotate(-90 74.7 156.6)">2</text>
<text x="77.6" y="156.6" transform="rotate(-90 77.6 156.6)">3</text>
<text x="80.5" y="156.6" transform="rotate(-90 80.5 156.6)">4</text>
<text x="83.4" y="156.6" transform="rotate(-90 83.4 156.6)">5</text>
<text x="86.3" y="156.6" transform="rotate(-90 86.3 156.6)">6</text>
<text x="89.2" y="156.6" transform="rotate(-90 89.2 156.6)">7</text>
<text x="92" y="156.6" transform="rotate(-90 92 156.6)">8</text>
<text x="190.5" y="156.6" transform="rotate(-90 190.5 156.6)">4</text>
<text x="193.4" y="156.6" transform="rotate(-90 193.4 156.6)">3</text>
<text x="196.3" y="156.6" transform="rotate(-90 196.3 156.6)">2</text>
<text x="199.2" y="156.6" transform="rotate(-90 199.2 156.6)">1</text>
<text x="54.2" y="163.1">IO_M1_OUT2</text>
<text x="171.7" y="165.7">VBAT_RTN</text>
<text x="176.7" y="163.1">VBAT_IN</text>
<text x="53" y="168.9">IO_FAN1_OUT2</text>
<text x="53" y="171.8">IO_FAN1_OUT1</text>
<text x="53" y="177.6">IO_FAN2_OUT2</text>
<text x="53" y="180.5">IO_FAN2_OUT1</text>
<text x="54.2" y="189.2">IO_M2_OUT2</text>
<text x="54.2" y="186.3">IO_M2_OUT1</text>
<text x="185.3" y="190.1">5-PHYSICAL-CONNECTORS</text>
<text x="176.7" y="198.8">A</text>
<text x="185.3" y="198.8">FLASH LIGHT</text>
<text x="188.8" y="204.6">Thursday, June 02, 2022</text>
<text x="246.2" y="204.6">5</text>
<text x="263.5" y="204.6">6</text>
</g>
</svg>
